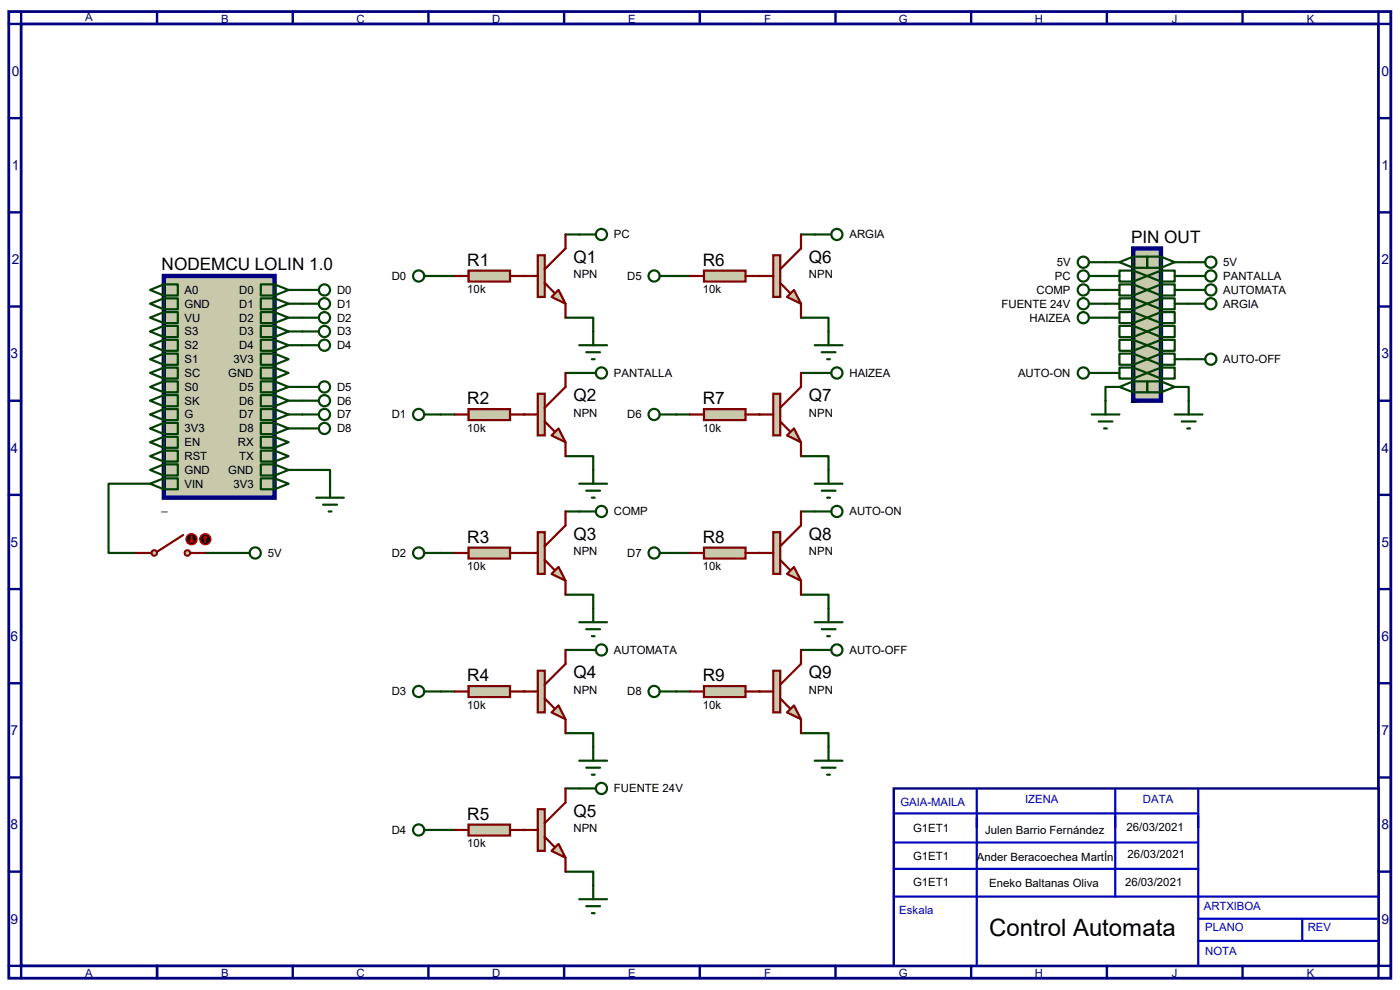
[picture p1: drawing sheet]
<svg xmlns="http://www.w3.org/2000/svg" width="297mm" height="210mm" viewBox="0 0 297 210" stroke-linecap="round" stroke-linejoin="round" font-family="sans-serif">
<path d="M1.9 2.5h293.2v205h-293.2zM4.5 5.1h287.9v199.8h-287.9z" fill="none" stroke="#000080" stroke-width=".59"/>
<path d="M4.5 2.5v2.6h-2.6M33.3 2.5v2.6" fill="none" stroke="#000080" stroke-width=".51"/>
<path d="M189.6 167.3h102.8v37.6h-102.8z" fill="#fff" stroke="#000080" stroke-width=".51"/>
<g fill="none" stroke="#000080" stroke-width=".51">
<path d="M62.1 2.5v2.6M90.9 2.5v2.6M119.7 2.5v2.6M148.5 2.5v2.6M177.2 2.5v2.6M206 2.5v2.6M234.8 2.5v2.6M263.6 2.5v2.6M292.4 2.5v2.6h2.7M1.9 25.1h2.6M292.4 25.1h2.7M1.9 45h2.6"/>
<path d="M292.4 45h2.7M1.9 65h2.6M292.4 65h2.7M1.9 85h2.6M292.4 85h2.7M1.9 105h2.6M292.4 105h2.7M1.9 125h2.6M292.4 125h2.7M1.9 144.9h2.6M292.4 144.9h2.7M1.9 164.9h2.6"/>
<path d="M292.4 164.9h2.7M1.9 184.9h2.6M292.4 184.9h2.7M1.9 204.9h2.6v2.6M33.3 204.9v2.6M62.1 204.9v2.6M90.9 204.9v2.6M119.7 204.9v2.6M148.5 204.9v2.6M177.2 204.9v2.6M206 204.9v2.6M234.8 204.9v2.6"/>
<path d="M263.6 204.9v2.6M295.1 204.9h-2.7v2.6"/>
</g>
<path d="M189.6 178.7h64.3M189.6 172.6h64.6v32.3M207.2 167.6v37.3M236.6 167.6v22.6M254.2 167.6v4.7M189.6 184.3h64.6M189.6 190.2h102.8M254.2 194.9h37.9M254.2 199.6h38.2M276.3 194.9v4.4" fill="none" stroke="#0000c0" stroke-width=".47"/>
<circle cx="111.2" cy="58.5" r=".23" fill="#004000"/>
<g fill="none" stroke="#004000" stroke-width=".47">
<path d="M93.5 58.5h3M120 49.7h2.9M234.5 55.6h3M234.5 58.5h3M249.2 55.6h3M249.2 58.5h3M61.2 61.5h2.9M61.2 64.4h2.9M61.2 67.4h2.9M61.2 70.3h2.9M61.2 73.2h2.9M120 67.4h5.9v2.9"/>
<path d="M234.5 61.5h3M234.5 64.4h3M234.5 67.4h3M234.5 79.1h3M249.2 61.5h3M249.2 64.4h3M249.2 76.2h3M61.2 99.7h8.8v2.9M61.2 82.1h2.9M61.2 85h2.9M61.2 87.9h2.9M61.2 90.9h2.9"/>
<path d="M237.5 82.1h-3v2.9M249.2 82.1h3v2.9M31.8 102.6h-8.8v14.7h5.9M43.6 117.3h5.8"/>
</g>
<circle cx="111.2" cy="87.9" r=".23" fill="#004000"/>
<path d="M120 79.1h2.9M93.5 87.9h3M120 96.8h5.9v2.9" fill="none" stroke="#004000" stroke-width=".47"/>
<circle cx="111.2" cy="117.3" r=".23" fill="#004000"/>
<path d="M93.5 117.3h3M120 108.5h2.9M120 126.2h5.9v2.9" fill="none" stroke="#004000" stroke-width=".47"/>
<circle cx="111.2" cy="146.7" r=".23" fill="#004000"/>
<path d="M120 137.9h2.9M93.5 146.7h3M120 155.5h5.9v3" fill="none" stroke="#004000" stroke-width=".47"/>
<circle cx="111.2" cy="176.1" r=".23" fill="#004000"/>
<path d="M93.5 176.1h3M120 167.3h2.9M120 184.9h5.9v2.9" fill="none" stroke="#004000" stroke-width=".47"/>
<circle cx="161.1" cy="58.5" r=".23" fill="#004000"/>
<path d="M143.5 58.5h2.9M169.9 49.7h2.9M169.9 67.4h5.9v2.9" fill="none" stroke="#004000" stroke-width=".47"/>
<circle cx="161.1" cy="87.9" r=".23" fill="#004000"/>
<path d="M169.9 79.1h2.9M143.5 87.9h2.9M169.9 96.8h5.9v2.9" fill="none" stroke="#004000" stroke-width=".47"/>
<circle cx="161.1" cy="117.3" r=".23" fill="#004000"/>
<path d="M143.5 117.3h2.9M169.9 108.5h2.9M169.9 126.2h5.9v2.9" fill="none" stroke="#004000" stroke-width=".47"/>
<circle cx="161.1" cy="146.7" r=".23" fill="#004000"/>
<path d="M169.9 137.9h2.9M143.5 146.7h2.9M169.9 155.5h5.9v3" fill="none" stroke="#004000" stroke-width=".47"/>
<g fill="#c8c8aa" stroke="#800000" stroke-width=".47">
<path d="M117 63l1.5-1.5 1.5 2.9z"/>
<path d="M114.1 54.1h1.5v8.9h-1.5z"/>
</g>
<path d="M111.2 58.5h2.9M120 49.7v3l-4.4 4.4M115.6 60l2 2.1M120 64.4v3" fill="none" stroke="#800000" stroke-width=".47"/>
<path d="M99.4 57.4h8.8v2.3h-8.8z" fill="#c8c8aa" stroke="#800000" stroke-width=".47"/>
<path d="M96.5 58.5h2.9M108.2 58.5h3" fill="none" stroke="#800000" stroke-width=".47"/>
<path d="M240.4 52.7h5.9v32.3h-5.9z" fill="#c8c8aa" stroke="#000080" stroke-width=".93"/>
<g fill="none" stroke="#004000" stroke-width=".47">
<path d="M231 55.6h3.5M231 58.5h3.5M237.5 55.6l2.9-1.2h3v2.4h-3zM237.5 57.4h2.9l3 1.1-3 1.2h-2.9zM240.4 54.4v2.4M240.4 57.4v2.3M243.4 54.4h2.9l2.9 1.2-2.9 1.2h-2.9zM243.4 58.5l2.9-1.1h2.9v2.3h-2.9zM246.3 54.4v2.4M246.3 57.4v2.3M252.2 55.6h3.5M252.2 58.5h3.5"/>
<path d="M231 61.5h3.5M231 64.4h3.5M231 67.4h3.5M231 79.1h3.5M237.5 60.3h2.9l3 1.2-3 1.2h-2.9zM237.5 63.3h2.9l3 1.1-3 1.2h-2.9zM237.5 66.2h2.9l3 1.2-3 1.1h-2.9zM237.5 69.1h2.9l3 1.2-3 1.2h-2.9zM237.5 72.1h2.9l3 1.1-3 1.2h-2.9zM237.5 75h2.9l3 1.2-3 1.2h-2.9zM237.5 78h2.9l3 1.1-3 1.2h-2.9zM240.4 60.3v2.4"/>
<path d="M240.4 63.3v2.3M240.4 66.2v2.3M240.4 69.1v2.4M240.4 72.1v2.3M240.4 75v2.4M240.4 78v2.3M243.4 79.1l2.9-1.1h2.9v2.3h-2.9zM243.4 76.2l2.9-1.2h2.9v2.4h-2.9zM243.4 73.2l2.9-1.1h2.9v2.3h-2.9zM243.4 70.3l2.9-1.2h2.9v2.4h-2.9zM243.4 67.4l2.9-1.2h2.9v2.3h-2.9zM243.4 64.4l2.9-1.1h2.9v2.3h-2.9z"/>
<path d="M243.4 61.5l2.9-1.2h2.9v2.4h-2.9zM246.3 60.3v2.4M246.3 63.3v2.3M246.3 66.2v2.3M246.3 69.1v2.4M246.3 72.1v2.3M246.3 75v2.4M246.3 78v2.3M252.2 61.5h3.5M252.2 64.4h3.5M252.2 76.2h3.5M237.5 82.1l2.9-1.2h3v2.3h-3z"/>
<path d="M240.4 80.9v2.3M243.4 80.9h2.9l2.9 1.2-2.9 1.1h-2.9zM246.3 80.9v2.3"/>
<circle cx="229.8" cy="58.5" r="1.19"/>
<circle cx="229.8" cy="55.6" r="1.19"/>
<circle cx="256.9" cy="55.6" r="1.19"/>
<circle cx="256.9" cy="58.5" r="1.19"/>
<circle cx="229.8" cy="61.5" r="1.19"/>
<circle cx="229.8" cy="67.4" r="1.19"/>
<circle cx="229.8" cy="79.1" r="1.19"/>
<circle cx="229.8" cy="64.4" r="1.19"/>
<circle cx="256.9" cy="64.4" r="1.19"/>
<circle cx="256.9" cy="61.5" r="1.19"/>
<circle cx="256.9" cy="76.2" r="1.19"/>
</g>
<path d="M34.8 58.5h23.5v47.1h-23.5z" fill="#c8c8aa" stroke="#000080" stroke-width=".93"/>
<g fill="none" stroke="#004000" stroke-width=".47">
<path d="M31.8 61.5l3-1.2h2.9v2.4h-2.9zM31.8 64.4l3-1.1h2.9v2.3h-2.9zM31.8 67.4l3-1.2h2.9v2.3h-2.9zM31.8 70.3l3-1.2h2.9v2.4h-2.9zM31.8 73.2l3-1.1h2.9v2.3h-2.9zM31.8 76.2l3-1.2h2.9v2.4h-2.9zM31.8 79.1l3-1.1h2.9v2.3h-2.9zM34.8 60.3v2.4M34.8 63.3v2.3M34.8 66.2v2.3M34.8 69.1v2.4M34.8 72.1v2.3"/>
<path d="M34.8 75v2.4M34.8 78v2.3M55.3 60.3h3l2.9 1.2-2.9 1.2h-3zM55.3 63.3h3l2.9 1.1-2.9 1.2h-3zM55.3 66.2h3l2.9 1.2-2.9 1.1h-3zM55.3 69.1h3l2.9 1.2-2.9 1.2h-3zM55.3 72.1h3l2.9 1.1-2.9 1.2h-3zM55.3 75h3l2.9 1.2-2.9 1.2h-3zM55.3 78h3l2.9 1.1-2.9 1.2h-3zM58.3 60.3v2.4M58.3 63.3v2.3M58.3 66.2v2.3"/>
<path d="M58.3 69.1v2.4M58.3 72.1v2.3M58.3 75v2.4M58.3 78v2.3M31.8 82.1l3-1.2h2.9v2.3h-2.9zM31.8 85l3-1.2h2.9v2.4h-2.9zM31.8 87.9l3-1.1h2.9v2.3h-2.9zM31.8 90.9l3-1.2h2.9v2.4h-2.9zM31.8 93.8l3-1.1h2.9v2.3h-2.9zM31.8 96.8l3-1.2h2.9v2.3h-2.9zM31.8 99.7l3-1.2h2.9v2.4h-2.9zM34.8 80.9v2.3"/>
<path d="M34.8 83.8v2.4M34.8 86.8v2.3M34.8 89.7v2.4M34.8 92.7v2.3M34.8 95.6v2.3M34.8 98.5v2.4M55.3 80.9h3l2.9 1.2-2.9 1.1h-3zM55.3 83.8h3l2.9 1.2-2.9 1.2h-3zM55.3 86.8h3l2.9 1.1-2.9 1.2h-3zM55.3 89.7h3l2.9 1.2-2.9 1.2h-3zM55.3 92.7h3l2.9 1.1-2.9 1.2h-3zM55.3 95.6h3l2.9 1.2-2.9 1.1h-3z"/>
<path d="M55.3 98.5h3l2.9 1.2-2.9 1.2h-3zM58.3 80.9v2.3M58.3 83.8v2.4M58.3 86.8v2.3M58.3 89.7v2.4M58.3 92.7v2.3M58.3 95.6v2.3M58.3 98.5v2.4M31.8 102.6l3-1.1h2.9v2.3h-2.9zM34.8 101.5v2.3M55.3 101.5h3l2.9 1.1-2.9 1.2h-3zM58.3 101.5v2.3"/>
</g>
<g fill="#c8c8aa" stroke="#800000" stroke-width=".42">
<circle cx="39.8" cy="117.3" r=".59"/>
<circle cx="32.7" cy="117.3" r=".59"/>
</g>
<path d="M28.9 117.3h3.2M38.9 113.5l-5.6 3.6M40.3 117.3h3.3" fill="none" stroke="#800000" stroke-width=".47"/>
<circle cx="40.6" cy="114.4" r="1.19" fill="#400000" stroke="#f00" stroke-width=".25"/>
<path d="M40.3 114.7l.3 .3M40.6 113.8v1.2M40.9 114.7l-.3 .3" fill="none" stroke="#f00" stroke-width=".25"/>
<circle cx="43.6" cy="114.4" r="1.19" fill="#400000" stroke="#f00" stroke-width=".25"/>
<path d="M43.6 113.8l-.3 .3M43.6 113.8l.3 .3M43.6 113.8v1.2" fill="none" stroke="#f00" stroke-width=".25"/>
<g fill="none" stroke="#004000" stroke-width=".47">
<path d="M90 58.5h3.5M122.9 49.7h3.5M64.1 73.2h3.6M64.1 61.5h3.6M64.1 64.4h3.6M64.1 67.4h3.6M64.1 70.3h3.6M122.9 73.2h5.9M124.4 74.7h2.9M125.6 76.2h.6M125.9 70.3v2.9M64.1 87.9h3.6"/>
<path d="M64.1 90.9h3.6M64.1 82.1h3.6M64.1 85h3.6M231.6 87.9h5.9M233.1 89.4h2.9M234.2 90.9h.6M234.5 85v2.9M249.2 87.9h5.9M250.7 89.4h3M251.9 90.9h.6M252.2 85v2.9M49.4 117.3h3.6"/>
<path d="M67.1 105.6h5.8M68.5 107.1h3M69.7 108.5h.6M70 102.6v3"/>
<circle cx="88.8" cy="58.5" r="1.19"/>
<circle cx="127.6" cy="49.7" r="1.19"/>
<circle cx="68.8" cy="61.5" r="1.19"/>
<circle cx="68.8" cy="70.3" r="1.19"/>
<circle cx="68.8" cy="67.4" r="1.19"/>
<circle cx="68.8" cy="64.4" r="1.19"/>
<circle cx="68.8" cy="73.2" r="1.19"/>
<circle cx="68.8" cy="82.1" r="1.19"/>
<circle cx="68.8" cy="85" r="1.19"/>
<circle cx="68.8" cy="87.9" r="1.19"/>
<circle cx="68.8" cy="90.9" r="1.19"/>
<circle cx="54.1" cy="117.3" r="1.19"/>
</g>
<g fill="#c8c8aa" stroke="#800000" stroke-width=".47">
<path d="M117 92.4l1.5-1.5 1.5 2.9z"/>
<path d="M114.1 83.5h1.5v8.9h-1.5z"/>
</g>
<path d="M120 79.1v3l-4.4 4.4M111.2 87.9h2.9M115.6 89.4l2 2.1M120 93.8v3" fill="none" stroke="#800000" stroke-width=".47"/>
<path d="M99.4 86.8h8.8v2.3h-8.8z" fill="#c8c8aa" stroke="#800000" stroke-width=".47"/>
<path d="M96.5 87.9h2.9M108.2 87.9h3" fill="none" stroke="#800000" stroke-width=".47"/>
<g fill="none" stroke="#004000" stroke-width=".47">
<path d="M122.9 79.1h3.5M90 87.9h3.5M125.9 99.7v2.9M122.9 102.6h5.9M124.4 104.1h2.9M125.6 105.6h.6"/>
<circle cx="127.6" cy="79.1" r="1.19"/>
<circle cx="88.8" cy="87.9" r="1.19"/>
</g>
<g fill="#c8c8aa" stroke="#800000" stroke-width=".47">
<path d="M117 121.8l1.5-1.5 1.5 2.9z"/>
<path d="M114.1 112.9h1.5v8.9h-1.5z"/>
</g>
<path d="M111.2 117.3h2.9M115.6 118.8l2 2.1M120 108.5v3l-4.4 4.4M120 123.2v3" fill="none" stroke="#800000" stroke-width=".47"/>
<path d="M99.4 116.2h8.8v2.3h-8.8z" fill="#c8c8aa" stroke="#800000" stroke-width=".47"/>
<path d="M96.5 117.3h2.9M108.2 117.3h3" fill="none" stroke="#800000" stroke-width=".47"/>
<g fill="none" stroke="#004000" stroke-width=".47">
<path d="M90 117.3h3.5M122.9 108.5h3.5M122.9 132h5.9M124.4 133.5h2.9M125.6 135h.6M125.9 129.1v2.9"/>
<circle cx="88.8" cy="117.3" r="1.19"/>
<circle cx="127.6" cy="108.5" r="1.19"/>
</g>
<g fill="#c8c8aa" stroke="#800000" stroke-width=".47">
<path d="M118.5 149.6l1.5 3-3-1.5z"/>
<path d="M114.1 142.3h1.5v8.8h-1.5z"/>
</g>
<path d="M120 137.9v2.9l-4.4 4.4M111.2 146.7h2.9M115.6 148.2l2 2M120 152.6v2.9" fill="none" stroke="#800000" stroke-width=".47"/>
<path d="M99.4 145.5h8.8v2.4h-8.8z" fill="#c8c8aa" stroke="#800000" stroke-width=".47"/>
<path d="M96.5 146.7h2.9M108.2 146.7h3" fill="none" stroke="#800000" stroke-width=".47"/>
<g fill="none" stroke="#004000" stroke-width=".47">
<path d="M122.9 137.9h3.5M90 146.7h3.5M125.9 158.5v2.9M122.9 161.4h5.9M124.4 162.9h2.9M125.6 164.3h.6"/>
<circle cx="127.6" cy="137.9" r="1.19"/>
<circle cx="88.8" cy="146.7" r="1.19"/>
</g>
<g fill="#c8c8aa" stroke="#800000" stroke-width=".47">
<path d="M117 180.5l1.5-1.5 1.5 2.9z"/>
<path d="M114.1 171.7h1.5v8.8h-1.5z"/>
</g>
<path d="M111.2 176.1h2.9M115.6 177.5l2 2.1M120 167.3v2.9l-4.4 4.4M120 181.9v3" fill="none" stroke="#800000" stroke-width=".47"/>
<path d="M99.4 174.9h8.8v2.3h-8.8z" fill="#c8c8aa" stroke="#800000" stroke-width=".47"/>
<path d="M96.5 176.1h2.9M108.2 176.1h3" fill="none" stroke="#800000" stroke-width=".47"/>
<g fill="none" stroke="#004000" stroke-width=".47">
<path d="M90 176.1h3.5M122.9 167.3h3.5M122.9 190.8h5.9M124.4 192.2h2.9M125.6 193.7h.6M125.9 187.8v3"/>
<circle cx="88.8" cy="176.1" r="1.19"/>
<circle cx="127.6" cy="167.3" r="1.19"/>
</g>
<g fill="#c8c8aa" stroke="#800000" stroke-width=".47">
<path d="M167 63l1.4-1.5 1.5 2.9z"/>
<path d="M164 54.1h1.5v8.9h-1.5z"/>
</g>
<path d="M161.1 58.5h2.9M169.9 49.7v3l-4.4 4.4M165.5 60l2.1 2.1M169.9 64.4v3" fill="none" stroke="#800000" stroke-width=".47"/>
<path d="M149.4 57.4h8.8v2.3h-8.8z" fill="#c8c8aa" stroke="#800000" stroke-width=".47"/>
<path d="M146.4 58.5h3M158.2 58.5h2.9" fill="none" stroke="#800000" stroke-width=".47"/>
<g fill="none" stroke="#004000" stroke-width=".47">
<path d="M140 58.5h3.5M172.8 49.7h3.6M172.8 73.2h5.9M174.3 74.7h2.9M175.5 76.2h.6M175.8 70.3v2.9"/>
<circle cx="138.8" cy="58.5" r="1.19"/>
<circle cx="177.5" cy="49.7" r="1.19"/>
</g>
<g fill="#c8c8aa" stroke="#800000" stroke-width=".47">
<path d="M167 92.4l1.4-1.5 1.5 2.9z"/>
<path d="M164 83.5h1.5v8.9h-1.5z"/>
</g>
<path d="M169.9 79.1v3l-4.4 4.4M161.1 87.9h2.9M165.5 89.4l2.1 2.1M169.9 93.8v3" fill="none" stroke="#800000" stroke-width=".47"/>
<path d="M149.4 86.8h8.8v2.3h-8.8z" fill="#c8c8aa" stroke="#800000" stroke-width=".47"/>
<path d="M146.4 87.9h3M158.2 87.9h2.9" fill="none" stroke="#800000" stroke-width=".47"/>
<g fill="none" stroke="#004000" stroke-width=".47">
<path d="M172.8 79.1h3.6M140 87.9h3.5M175.8 99.7v2.9M172.8 102.6h5.9M174.3 104.1h2.9M175.5 105.6h.6"/>
<circle cx="177.5" cy="79.1" r="1.19"/>
<circle cx="138.8" cy="87.9" r="1.19"/>
</g>
<g fill="#c8c8aa" stroke="#800000" stroke-width=".47">
<path d="M167 121.8l1.4-1.5 1.5 2.9z"/>
<path d="M164 112.9h1.5v8.9h-1.5z"/>
</g>
<path d="M161.1 117.3h2.9M165.5 118.8l2.1 2.1M169.9 108.5v3l-4.4 4.4M169.9 123.2v3" fill="none" stroke="#800000" stroke-width=".47"/>
<path d="M149.4 116.2h8.8v2.3h-8.8z" fill="#c8c8aa" stroke="#800000" stroke-width=".47"/>
<path d="M146.4 117.3h3M158.2 117.3h2.9" fill="none" stroke="#800000" stroke-width=".47"/>
<g fill="none" stroke="#004000" stroke-width=".47">
<path d="M140 117.3h3.5M172.8 108.5h3.6M172.8 132h5.9M174.3 133.5h2.9M175.5 135h.6M175.8 129.1v2.9"/>
<circle cx="138.8" cy="117.3" r="1.19"/>
<circle cx="177.5" cy="108.5" r="1.19"/>
</g>
<g fill="#c8c8aa" stroke="#800000" stroke-width=".47">
<path d="M167 151.1l1.4-1.5 1.5 3z"/>
<path d="M164 142.3h1.5v8.8h-1.5z"/>
</g>
<path d="M169.9 137.9v2.9l-4.4 4.4M161.1 146.7h2.9M165.5 148.2l2.1 2M169.9 152.6v2.9" fill="none" stroke="#800000" stroke-width=".47"/>
<path d="M149.4 145.5h8.8v2.4h-8.8z" fill="#c8c8aa" stroke="#800000" stroke-width=".47"/>
<path d="M146.4 146.7h3M158.2 146.7h2.9" fill="none" stroke="#800000" stroke-width=".47"/>
<g fill="none" stroke="#004000" stroke-width=".47">
<path d="M172.8 137.9h3.6M140 146.7h3.5M175.8 158.5v2.9M172.8 161.4h5.9M174.3 162.9h2.9M175.5 164.3h.6"/>
<circle cx="177.5" cy="137.9" r="1.19"/>
<circle cx="138.8" cy="146.7" r="1.19"/>
</g>
<text font-size="5.1" x="209.8" y="198.6">Control Automata</text>
<g font-size="3.6">
<text x="239.9" y="51.5">PIN OUT</text>
<text x="34.3" y="57.3">NODEMCU LOLIN 1.0</text>
<text x="99.1" y="56.4">R1</text>
<text x="121.7" y="55.8">Q1</text>
<text x="149.1" y="56.4">R6</text>
<text x="171.6" y="55.8">Q6</text>
<text x="99.1" y="85.8">R2</text>
<text x="121.7" y="85.1">Q2</text>
<text x="149.1" y="85.8">R7</text>
<text x="171.6" y="85.1">Q7</text>
<text x="99.1" y="115.1">R3</text>
<text x="121.7" y="114.5">Q3</text>
<text x="149.1" y="115.1">R8</text>
<text x="171.6" y="114.5">Q8</text>
<text x="121.7" y="143.9">Q4</text>
<text x="171.6" y="143.9">Q9</text>
<text x="99.1" y="144.5">R4</text>
<text x="149.1" y="144.5">R9</text>
<text x="99.1" y="173.9">R5</text>
<text x="121.7" y="173.3">Q5</text>
</g>
<g font-size="2.9" fill="#000080">
<text x="2.5" y="16.1">0</text>
<text x="293.1" y="16.1">0</text>
<text x="2.5" y="36.1">1</text>
<text x="293.1" y="36.1">1</text>
<text x="2.5" y="56">2</text>
<text x="293.1" y="56">2</text>
<text x="2.2" y="76">3</text>
<text x="293.1" y="76">3</text>
<text x="2.2" y="96">4</text>
<text x="293.1" y="96">4</text>
<text x="2.2" y="116">5</text>
<text x="293.1" y="116">5</text>
<text x="2.2" y="136">6</text>
<text x="293.1" y="136">6</text>
<text x="2.2" y="156">7</text>
<text x="293.1" y="156">7</text>
<text x="2.2" y="175.9">8</text>
<text x="293.1" y="175.9">8</text>
<text x="2.2" y="195.9">9</text>
<text x="293.1" y="195.9">9</text>
</g>
<g font-size="2.4" fill="#000080">
<text x="18.1" y="4.5">A</text>
<text x="46.9" y="4.8">B</text>
<text x="75.6" y="4.8">C</text>
<text x="104.4" y="4.8">D</text>
<text x="133.3" y="4.8">E</text>
<text x="162.1" y="4.8">F</text>
<text x="190.7" y="4.8">G</text>
<text x="219.5" y="4.8">H</text>
<text x="248.6" y="4.8">J</text>
<text x="277.2" y="4.8">K</text>
<text x="18.1" y="207.2">A</text>
<text x="46.9" y="207.2">B</text>
<text x="75.6" y="207.2">C</text>
<text x="104.4" y="207.2">D</text>
<text x="133.3" y="207.2">E</text>
<text x="162.1" y="207.2">F</text>
<text x="190.7" y="207.2">G</text>
<text x="219.5" y="207.2">H</text>
<text x="248.6" y="207.2">J</text>
<text x="277.2" y="207.2">K</text>
</g>
<g font-size="2.4">
<text x="130.3" y="50.6">PC</text>
<text x="180.2" y="50.6">ARGIA</text>
<text x="83.1" y="59.4">D0</text>
<text x="121.7" y="59.1">NPN</text>
<text x="133.1" y="59.4">D5</text>
<text x="171.6" y="59.1">NPN</text>
<text x="223.8" y="59.4">PC</text>
<text x="224.2" y="56.5">5V</text>
<text x="259.5" y="56.5">5V</text>
<text x="259.5" y="59.4">PANTALLA</text>
<text x="39.2" y="62.4">A0</text>
<text x="39.2" y="65.3">GND</text>
<text x="50.8" y="62.4">D0</text>
<text x="50.8" y="65.3">D1</text>
<text x="71.5" y="62.4">D0</text>
<text x="71.5" y="65.3">D1</text>
<text x="99.1" y="62.2">10k</text>
<text x="149.1" y="62.2">10k</text>
<text x="212.5" y="65.3">FUENTE 24V</text>
<text x="219.9" y="62.4">COMP</text>
<text x="259.5" y="62.4">AUTOMATA</text>
<text x="259.5" y="65.3">ARGIA</text>
<text x="39.2" y="68.2">VU</text>
<text x="39.2" y="71.2">S3</text>
<text x="50.8" y="68.2">D2</text>
<text x="50.8" y="71.2">D3</text>
<text x="71.5" y="68.2">D2</text>
<text x="71.5" y="71.2">D3</text>
<text x="218.4" y="68.2">HAIZEA</text>
<text x="39.2" y="74.1">S2</text>
<text x="39.2" y="77">S1</text>
<text x="49.5" y="77">3V3</text>
<text x="50.8" y="74.1">D4</text>
<text x="71.5" y="74.1">D4</text>
<text x="259.5" y="77">AUTO-OFF</text>
<text x="39.2" y="80">SC</text>
<text x="39.2" y="82.9">S0</text>
<text x="48.4" y="80">GND</text>
<text x="50.8" y="82.9">D5</text>
<text x="71.5" y="82.9">D5</text>
<text x="130.3" y="80">PANTALLA</text>
<text x="180.2" y="80">HAIZEA</text>
<text x="216" y="80">AUTO-ON</text>
<text x="39.2" y="85.9">SK</text>
<text x="39.2" y="88.8">G</text>
<text x="50.8" y="85.9">D6</text>
<text x="50.8" y="88.8">D7</text>
<text x="71.5" y="85.9">D6</text>
<text x="71.5" y="88.8">D7</text>
<text x="83.1" y="88.8">D1</text>
<text x="121.7" y="88.4">NPN</text>
<text x="133.1" y="88.8">D6</text>
<text x="171.6" y="88.4">NPN</text>
<text x="239.9" y="84.8">_</text>
<text x="39.2" y="91.7">3V3</text>
<text x="39.2" y="94.7">EN</text>
<text x="50.5" y="94.7">RX</text>
<text x="50.8" y="91.7">D8</text>
<text x="71.5" y="91.7">D8</text>
<text x="99.1" y="91.6">10k</text>
<text x="149.1" y="91.6">10k</text>
<text x="39.2" y="97.6">RST</text>
<text x="39.2" y="100.5">GND</text>
<text x="48.4" y="100.5">GND</text>
<text x="50.8" y="97.6">TX</text>
<text x="39.2" y="103.5">VIN</text>
<text x="49.5" y="103.5">3V3</text>
<text x="34.3" y="108.2">_</text>
<text x="130.3" y="109.3">COMP</text>
<text x="180.2" y="109.3">AUTO-ON</text>
<text x="56.8" y="118.2">5V</text>
<text x="83.1" y="118.2">D2</text>
<text x="121.7" y="117.8">NPN</text>
<text x="133.1" y="118.2">D7</text>
<text x="171.6" y="117.8">NPN</text>
<text x="99.1" y="120.9">10k</text>
<text x="149.1" y="120.9">10k</text>
<text x="130.3" y="138.7">AUTOMATA</text>
<text x="180.2" y="138.7">AUTO-OFF</text>
<text x="83.1" y="147.5">D3</text>
<text x="121.7" y="147.2">NPN</text>
<text x="133.1" y="147.5">D8</text>
<text x="171.6" y="147.2">NPN</text>
<text x="99.1" y="150.3">10k</text>
<text x="149.1" y="150.3">10k</text>
<text x="130.3" y="168.1">FUENTE 24V</text>
<text x="83.1" y="176.9">D4</text>
<text x="99.1" y="179.7">10k</text>
<text x="121.7" y="176.6">NPN</text>
<text x="193.7" y="176.5">G1ET1</text>
<text x="209" y="176.8">Julen Barrio Fernández</text>
<text x="239" y="176.2">26/03/2021</text>
<text x="193.7" y="182.4">G1ET1</text>
<text x="207.2" y="182.7">Ander Beracoechea MartÍn</text>
<text x="239.2" y="182.1">26/03/2021</text>
<text x="193.7" y="188">G1ET1</text>
<text x="209.8" y="188.3">Eneko Baltanas Oliva</text>
<text x="238.7" y="188">26/03/2021</text>
</g>
<g font-size="2.4" fill="#0000c0">
<text x="191.1" y="170.9">GAIA-MAILA</text>
<text x="217.5" y="170.3">IZENA</text>
<text x="242.5" y="170.3">DATA</text>
<text x="190.8" y="193.8">Eskala</text>
<text x="255.4" y="193">ARTXIBOA</text>
<text x="255.7" y="197.4">PLANO</text>
<text x="277.5" y="197.4">REV</text>
<text x="255.7" y="202.7">NOTA</text>
</g>
</svg>
